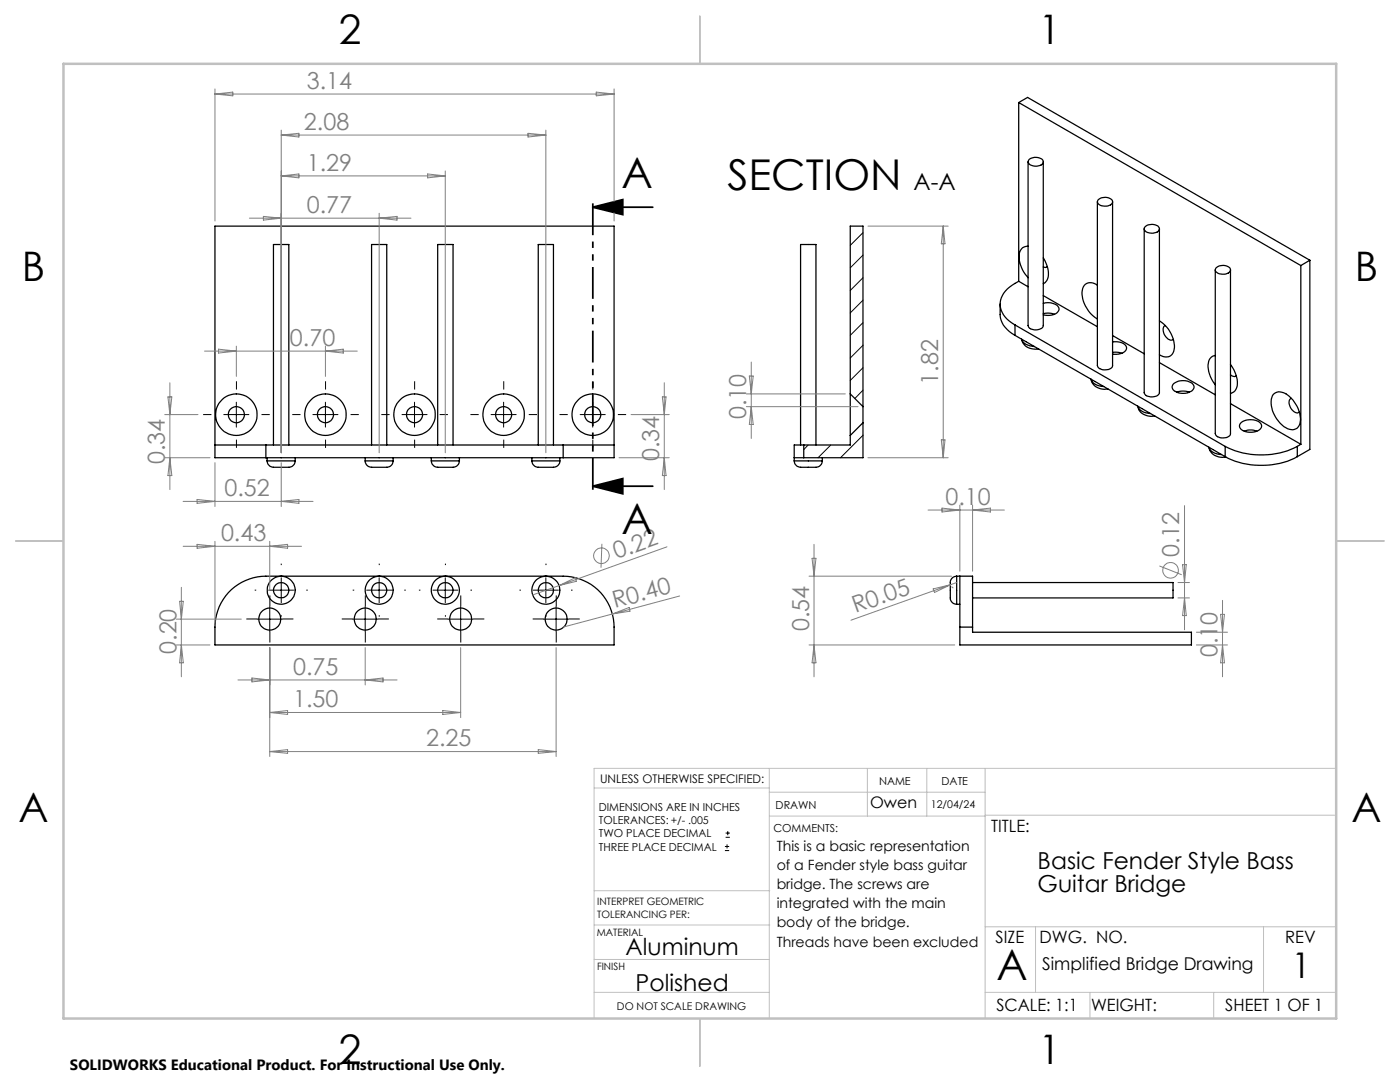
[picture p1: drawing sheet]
<svg xmlns="http://www.w3.org/2000/svg" width="279mm" height="216mm" viewBox="0 0 279 216" stroke-linecap="round" stroke-linejoin="round" font-family="sans-serif">
<g fill="none" stroke="#000" stroke-width=".25">
<path d="M203.3 20.5l56.3 32.5M203.3 20.5l1.8-1.1 56.3 32.5M203.3 20.5v35.6M205.2 32.3v32.6a1.7 1.7 0 0 0 2.4 .7l.5-.3 .1-.3v-32.7M205.4 31.8a2.09 2.09 0 0 1 2.8 .3 1.04 1.04 0 0 1-1.3 1.1 1.38 1.38 0 0 1-1.7-1.1zM219.1 39.9a2 2 0 0 1 2.9 .1 1.13 1.13 0 0 1-1.5 1.1 1.14 1.14 0 0 1-1.5-1zM203.3 56.1a5.7 5.7 0 0 0-3.7 4.4 4.9 4.9 0 0 0 3 4.3M203.3 56.1l1.9 1.1M205.2 49.1a1.85 1.85 0 0 0-1.8 2.4 6.9 6.9 0 0 0 1.8 3.9M208.2 51.5a5 5 0 0 1 .8 4.4l-.4 .5-.4 .2M208.2 59l10.8 6.2M209 53.2l-.3 .2-.5-.1"/>
<path d="M219 56.9a1.81 1.81 0 0 0-2-.4 1.81 1.81 0 0 0-1.1 1.8 6.6 6.6 0 0 0 3.1 5.3M219 40.3v32.6a1.83 1.83 0 0 0 2.9 .4l.1-.3v-32.7M228.4 45.6v32.7a1.7 1.7 0 0 0 2.4 .7l.6-.4v-.2v-32.8M228.5 45.3a2 2 0 0 1 2.9 .1 1.04 1.04 0 0 1-1.3 1.1 1.37 1.37 0 0 1-1.7-1zM242.5 53.8v32.7a1.83 1.83 0 0 0 2.9 .4l.2-.3v-32.8M242.8 53.4a2.03 2.03 0 0 1 2.7 .2 1.13 1.13 0 0 1-1.5 1.1 1.14 1.14 0 0 1-1.4-1zM259.6 53v35.7M261.4 51.9l-1.8 1.1M261.4 51.9v37.8l-2.5 1.4M169.7 78.6v8.3M169.7 78.6v-33.5h2.5v36M169.7 78.6l2.5 2.5"/>
<path d="M199.6 60.7v2.1a4.9 4.9 0 0 0 3 4.1M202.6 64.8l41.9 24.3M202.6 64.8v2.1M202.6 66.9l41.9 24.2M206.4 69.1a2.55 2.55 0 0 1-2.5-1.4 2.59 2.59 0 0 0 3.1 2l.3-.1M208.2 60.5a2.8 2.8 0 0 1 3.1 .8 1.36 1.36 0 0 1-1.6 1.6l-1.5-.1M208.2 62.6a3.6 3.6 0 0 1 2.2 .1M220.3 77.1a2.55 2.55 0 0 1-2.6-1.4 2.65 2.65 0 0 0 3.4 1.9M222 68.2a2.54 2.54 0 0 1 2.8 1.1 1.53 1.53 0 0 1-1.6 1.4h-1.2M222 70.3h1.2l.7 .2M222 67l6.4 3.6M231.4 64a6.1 6.1 0 0 1 2.8 6.1 1.73 1.73 0 0 1-2.8 .7"/>
<path d="M231.4 72.4l11.1 6.4M232.6 65a1.17 1.17 0 0 0-.3 1.7 1.4 1.4 0 0 0 1.9 1M234.1 76.7a2.93 2.93 0 0 1 4.1 .2 1.25 1.25 0 0 1-1.2 1.5 2.68 2.68 0 0 1-3-.9l-.1-.4zM234.8 78.2a3.8 3.8 0 0 1 2.6 0M242.5 70.9a1.74 1.74 0 0 0-1.4 1.9 6.3 6.3 0 0 0 1.4 4M245.6 72.7a5.2 5.2 0 0 1 1.1 5l-.4 .5-.7 .3M245.6 74.8l.8 .3 .3-.1M254.1 78.7a2.27 2.27 0 0 1 3.2 .4 6 6 0 0 1 2.1 5.5 1.74 1.74 0 0 1-2.8 .7 5.7 5.7 0 0 1-2.7-6.3zM257.7 79.5a1.21 1.21 0 0 0-.2 1.7 1.57 1.57 0 0 0 1.6 1.1l.2-.1M42.9 88.8h10.2M53.1 91.3h-10.2v-46.2h79.7v46.2h-10.2M53.1 88.8v2.5"/>
<path d="M53.1 88.8h59.3M53.1 91.3h59.3M53.3 92a1.57 1.57 0 0 0 2.1 1.2h1.7a1.43 1.43 0 0 0 1.8-1.2M53.3 92h5.6M53.3 91.3v.7M54.6 88.8v-40h3v40M58.9 91.3v.7M72.9 92a1.52 1.52 0 0 0 2 1.2h2a1.34 1.34 0 0 0 1.6-1.2M72.9 92h5.6M72.9 91.3v.7M74.2 88.8v-40h3v40M78.5 91.3v.7"/>
<path d="M86.1 92a1.54 1.54 0 0 0 2 1.2h1.8a1.46 1.46 0 0 0 1.8-1.2M86.1 92h5.6M86.1 91.3v.7M87.3 88.8v-40h3.1v40M91.7 91.3v.7M106.2 92a1.54 1.54 0 0 0 2 1.2h2a1.34 1.34 0 0 0 1.5-1.2M106.2 92h5.5M106.2 91.3v.7M107.4 88.8v-40h3.1v40M111.7 91.3v.7M112.4 88.8h10.2M112.4 88.8v2.5"/>
<path d="M158.5 92a1.69 1.69 0 0 0 2.2 1.2h1.9a1.33 1.33 0 0 0 1.5-1.2M158.5 91.3h1.9M158.5 92h5.6M159.8 88.8v-40h3v40M160.4 88.8h-1.9v3.2M160.4 88.8v2.5M164.1 91.3v.7M169.7 86.9v1.9h-9.3M172.2 81.1v3.2M172.2 84.3v7h-11.8M172.2 84.3l-2.5 2.6M229.6 82.5a2.55 2.55 0 0 1-2.5-1.4 2.65 2.65 0 0 0 3.4 1.9"/>
<path d="M243.8 90.7a2.55 2.55 0 0 1-2.5-1.4 2.65 2.65 0 0 0 3.4 1.9M244.5 91.1a15.8 15.8 0 0 0 14.4 0M244.5 89.1a16.1 16.1 0 0 0 14.4 0M244.5 89.1v2M245.6 80.5l14 8.2M247.6 84.5a3 3 0 0 1 4.1 .2 1.22 1.22 0 0 1-1.2 1.4 2.63 2.63 0 0 1-3.1-1zM248.3 86l1.1-.2 1.4 .2M258.9 89.1v2M259.6 88.7l-.7 .4M46.2 117.7a10.5 10.5 0 0 1 6.9-2.7h59.3a10.2 10.2 0 0 1 10.2 10.1v3.6h-79.7a18.9 18.9 0 0 1 .3-6 10.2 10.2 0 0 1 3-5zM190.9 115a1.45 1.45 0 0 0-1.2 1.9v2.2a1.28 1.28 0 0 0 1.2 1.5M190.9 115h3.2v10.1"/>
<path d="M190.9 115v5.6M191.6 115v10.1M194.1 116.2h40v3.1h-40M190.9 120.6h.7M191.6 125.1v3.6h46.2v-2.5h-43.7v-1.1M191.6 125.1h2.5"/>
<circle cx="47.2" cy="82.7" r="4.1"/>
<circle cx="47.2" cy="82.7" r="1.6"/>
<circle cx="64.9" cy="82.7" r="4.1"/>
<circle cx="64.9" cy="82.7" r="1.6"/>
<circle cx="82.7" cy="82.7" r="4.1"/>
<circle cx="82.7" cy="82.7" r="1.6"/>
<circle cx="100.5" cy="82.7" r="4.1"/>
<circle cx="100.5" cy="82.7" r="1.6"/>
<circle cx="118.3" cy="82.7" r="4.1"/>
<circle cx="118.3" cy="82.7" r="1.6"/>
<circle cx="56.1" cy="117.8" r="1.53"/>
<circle cx="56.1" cy="117.8" r="2.8"/>
<circle cx="75.7" cy="117.8" r="1.53"/>
<circle cx="75.7" cy="117.8" r="2.79"/>
<circle cx="88.9" cy="117.8" r="2.8"/>
<circle cx="88.9" cy="117.8" r="1.53"/>
<circle cx="108.9" cy="117.8" r="2.79"/>
<circle cx="108.9" cy="117.8" r="1.52"/>
<circle cx="53.8" cy="123.5" r="2.19"/>
<circle cx="72.9" cy="123.5" r="2.19"/>
<circle cx="91.9" cy="123.5" r="2.19"/>
<circle cx="111" cy="123.5" r="2.19"/>
</g>
<g fill="none" stroke="#000" stroke-width=".2">
<path d="M172.2 46.4l-2.5 2.6M172.2 50.9l-2.5 2.5M172.2 55.4l-2.5 2.6M172.2 59.9l-2.5 2.5M172.2 64.4l-2.5 2.5M172.2 68.9l-2.5 2.5M172.2 73.4l-2.5 2.5M172.2 77.9l-1.6 1.6M44.7 82.7h5M47.2 80.3v4.9M62.4 82.7h5.1M64.9 80.3v4.9"/>
<path d="M80.2 82.7h5M82.7 80.3v4.9M98 82.7h5M100.5 80.3v4.9M115.8 82.7h5M118.3 80.3v4.9M161.3 88.8l-.9 .9M165.8 88.8l-2.5 2.5M172.2 86.9l-4.5 4.4M53.6 117.8h5M56.1 115.3v5M73.2 117.8h5"/>
<path d="M75.7 115.3v5M86.4 117.8h5M88.9 115.3v5M106.4 117.8h5M108.9 115.3v5M51.3 123.5h5M53.8 121v5M70.4 123.5h5M72.9 121v5M89.4 123.5h5M91.9 121v5M108.5 123.5h5"/>
<path d="M111 121v5M144.7 169.7h.8M144.7 168.9h.8M144.8 167.1h.9M144.8 166.2h.9M145.1 168.5v.8M145.2 165.8v.9"/>
</g>
<g fill="none" stroke="#808080" stroke-width=".2">
<path d="M42.9 17.7v26.4M42.9 18.8h79.7M42.9 18.8l3.6-.4v.7zM119 18.4l3.6 .4-3.6 .3zM122.6 17.7v26.4M56.1 26v64.3M56.1 27l3.6-.4v.7zM56.1 35.1l3.6-.4v.8zM56.1 35.1h32.8M56.1 27h52.8M85.3 34.7l3.6 .4-3.6 .4zM88.9 34.1v56.2"/>
<path d="M105.4 26.6l3.5 .4-3.5 .3zM108.9 26v64.3M49.8 43.5h32.2M52.6 43.2l3.5 .3-3.5 .4zM75.7 42.5v47.8M75.7 43.5l3.5-.3v.7zM173.2 45.1h16M188.2 45.1v46.2M188.2 45.1l.4 3.5h-.7zM33.5 79.2h.8l-.4 3.5zM33.9 76.4v21.3M40.8 70.1h30.5"/>
<path d="M43.6 69.7l3.6 .4-3.6 .3zM47.2 69.1v6M64.9 69.1v6M64.9 70.1l3.6-.4v.7zM132.2 79.2h.7l-.3 3.5zM132.6 76.4v21.3M148.9 78.6h19.8M149.5 75h.8l-.4 3.6zM149.9 72.2v15.3M32.9 82.7h6.6M32.9 91.3h9M33.9 91.3l.4 3.6h-.8z"/>
<path d="M39.3 99.7l3.6 .3-3.6 .4zM42.9 92.3v8.8M56.1 92.3v8.8M123.5 91.3h10.1M125.9 82.7h7.7M132.6 91.3l.3 3.6h-.7zM148.9 81.1h22.3M149.9 81.1l.4 3.6h-.8zM173.2 91.3h16M187.9 87.8h.7l-.4 3.5zM35.8 120h.8l-.4 3.5zM36.2 117.2v17.8"/>
<path d="M36.5 109h23.7M36.5 100h26M39.3 108.6l3.6 .4-3.6 .4zM42.9 108v16.1M53.8 108v9.8M53.8 109l3.6-.4v.8zM56.1 100l3.6-.3v.7zM111.6 116.8l-5.3 1.9M111.6 116.8l3.2-1.5 .2 .7zM120.1 108.5l-.2 4.8M133.1 109.1l-21.5 7.7M135.6 118.9l-13.4 3.6"/>
<path d="M161.5 115h28.4M162.1 111.4h.7l-.3 3.6zM162.5 108.6v26.4M185.2 101.8h15.2M186.2 117.5l3.5-.8-3.2 1.5zM188 101.4l3.6 .4-3.6 .4zM189.7 116.7l-19.9 7.1M189.9 117.1l.4 .2M190.9 116.2l-1.2 .5M191.6 100.8v13.2M194.1 100.8v13.2M194.1 101.8l3.6-.4v.8z"/>
<path d="M231.4 112.9l4.4 1.8M235.1 116.2h2.3M235.1 119.3h2.3M236 112.7h.7l-.3 3.5zM236.4 100.9v24.8M236.4 119.3l.3 3.5h-.7zM244 119.8v15.2M35.2 123.5h13M35.2 128.7h6.7M36.2 128.7l.4 3.6h-.8zM47.5 135.7h31.7M50.3 135.3l3.5 .4-3.5 .4z"/>
<path d="M53.8 129.2v21.8M72.9 129.2v7.5M72.9 135.7l3.5-.4v.8zM91.9 129.2v14M111 129.2v21.8M122.2 122.5l-9.8 2.6M122.2 122.5l3.4-1.3 .1 .8zM161.5 128.7h29M162.5 128.7l.3 3.6h-.7zM238.8 128.7h6.2M238.8 126.2h6.2M243.6 122.6h.8l-.4 3.6z"/>
<path d="M244 128.7l.4 3.6h-.8zM53.8 142.2l3.6-.4v.8zM53.8 150l3.6-.4v.7zM53.8 150h57.2M53.8 142.2h38.1M88.4 141.8l3.5 .4-3.5 .4zM107.4 149.6l3.6 .4-3.6 .3z"/>
<circle cx="120" cy="110.9" r="1.55"/>
<circle cx="233.6" cy="113.8" r="1.55"/>
</g>
<path d="M118.3 41.3l6-1.5v3zM118.3 41.3h12M118.3 97l6-1.5v3zM118.3 97h12" fill="none" stroke="#000" stroke-width=".35"/>
<g fill="none" stroke="#000" stroke-width=".2" stroke-dasharray="15.2 1.3 1.3 1.3" stroke-linecap="butt">
<path d="M47.2 77.7v-1.6M65 77.7v-1.6M82.7 77.7v-1.6M100.5 77.7v-1.6M118.3 77.7v-1.6M42.2 82.7h-1.7M47.2 87.7v1.7M52.2 82.7h1.6M60 82.7h-1.7M65 87.7v1.7M70 82.7h1.6M77.7 82.7h-1.6"/>
<path d="M82.7 87.7v1.7M87.7 82.7h1.7M95.5 82.7h-1.6M100.5 87.7v1.7M105.5 82.7h1.7M113.3 82.7h-1.6M118.3 87.7v1.7M123.3 82.7h1.7M51.1 117.8h-.3M56.1 112.8v-.3M61.1 117.8h.3M70.7 117.8h-.3"/>
<path d="M75.7 112.8v-.3M80.7 117.8h.3M83.9 117.8h-.3M88.9 112.8v-.3M93.9 117.8h.3M104 117.8h-.3M109 112.8v-.3M114 117.8h.3M51.4 123.5h-2.2M53.9 121v-2.2M53.9 126v2.2M56.1 122.8v.3"/>
<path d="M56.4 123.5h2.2M70.4 123.5h-2.2M72.9 121v-2.2M72.9 126v2.2M75.4 123.5h2.2M75.7 122.8v.3M88.9 122.8v.3M89.5 123.5h-2.2M92 121v-2.2M92 126v2.2M94.5 123.5h2.2M108.5 123.5h-2.2"/>
<path d="M109 122.8v.3M111 121v-2.2M111 126v2.2M113.5 123.5h2.2"/>
</g>
<path d="M118.3 39.3v59.7" fill="none" stroke="#000" stroke-width=".35" stroke-dasharray="6.3 1.3 1.3 1.3 1.3 1.3" stroke-dashoffset="-1.3" stroke-linecap="butt"/>
<g fill="none" stroke="#c0c0c0" stroke-width=".2">
<path d="M118.6 157.2h34.9M153.5 153.3v49.9M153.5 158.1h43.1M173.1 153.3v9.5M185 153.3v9.5M196.6 153.3v49.9M266.7 153.3h-148.1v49.9M118.6 177.7h35M153.5 162.8h43.1M196.6 162.7h70.1M118.6 198h34.9M118.6 191.5h34.9"/>
<path d="M118.6 184.6h35M196.6 198h70.1M196.6 184.9h70.1M206.7 184.9v13.1M217.5 198v5.2M242.2 198v5.2M252.2 184.9v13.1"/>
</g>
<path d="M139.7 3.2v9.5M3.1 107.9h9.6M266.7 107.9h9.5M139.7 203.2v9.6" fill="none" stroke="#c0c0c0" stroke-width=".25"/>
<path d="M12.7 12.7h254v190.5h-254z" fill="none" stroke="#c0c0c0" stroke-width=".5"/>
<path d="M118.3 41.3l6-1.5v3zM118.3 97l6-1.5v3z" fill="#000"/>
<g font-size="8.5">
<text x="124.1" y="37.5">A</text>
<text x="145.2" y="37.9">SECTION</text>
<text x="124.1" y="106.6">A</text>
<text x="198.9" y="195.5">A</text>
</g>
<g font-size="8.1">
<text x="67.6" y="8.9">2</text>
<text x="207.3" y="8.9">1</text>
<text x="4.4" y="56.1">B</text>
<text x="270.4" y="56.1">B</text>
<text x="3.7" y="164.1">A</text>
<text x="269.7" y="164.1">A</text>
<text x="67.6" y="212.4">2</text>
<text x="207.3" y="212.4">1</text>
</g>
<text font-size="7.1" x="257.8" y="195.1">1</text>
<g font-size="4.7" fill="#808080">
<text x="61.2" y="17.7">3.14</text>
<text x="60.7" y="25.9">2.08</text>
<text x="61.2" y="34.1">1.29</text>
<text x="61.2" y="42.5">0.77</text>
<text x="57.9" y="69">0.70</text>
<text x="187.2" y="76.8" transform="rotate(-90 187.2 76.8)">1.82</text>
<text x="148.9" y="83.6" transform="rotate(-90 148.9 83.6)">0.10</text>
<text x="32.9" y="92.6" transform="rotate(-90 32.9 92.6)">0.34</text>
<text x="131.6" y="92.1" transform="rotate(-90 131.6 92.1)">0.34</text>
<text x="44.8" y="99">0.52</text>
<text x="188.7" y="100.7">0.10</text>
<text x="44.1" y="108">0.43</text>
<text x="123" y="111.6" transform="rotate(-20 123 111.6)">0.22</text>
<text x="235.3" y="111.2" transform="rotate(-90 235.3 111.2)">0.12</text>
<text x="122.7" y="121.4" transform="rotate(-15 122.7 121.4)">R0.40</text>
<text x="161.5" y="125.9" transform="rotate(-90 161.5 125.9)">0.54</text>
<text x="170.7" y="122.4" transform="rotate(-20 170.7 122.4)">R0.05</text>
<text x="35.2" y="130.5" transform="rotate(-90 35.2 130.5)">0.20</text>
<text x="243" y="131.2" transform="rotate(-90 243 131.2)">0.10</text>
<text x="58.5" y="134.6">0.75</text>
<text x="58.5" y="141.1">1.50</text>
<text x="85.1" y="148.9">2.25</text>
</g>
<g font-size="4.7">
<text x="182.3" y="37.9">A-A</text>
<text x="207.1" y="173.4">Basic Fender Style Bass</text>
<text x="207.1" y="178">Guitar Bridge</text>
<text x="124.8" y="190.6">Aluminum</text>
<text x="126.9" y="197.6">Polished</text>
</g>
<text font-size="3.5" x="208" y="193.5">Simplified Bridge Drawing</text>
<g font-size="3.4">
<text x="197.8" y="166">TITLE:</text>
<text x="198.7" y="188.1">SIZE</text>
<text x="207.5" y="188.1">DWG. NO.</text>
<text x="256.5" y="188.2">REV</text>
<text x="198.8" y="201.7">SCALE: 1:1</text>
<text x="217.7" y="201.8">WEIGHT:</text>
<text x="244.5" y="201.7">SHEET 1 OF 1</text>
</g>
<text font-size="3.2" x="173.7" y="161.3">Owen</text>
<text font-size="3" x="14" y="213.5">SOLIDWORKS Educational Product. For Instructional Use Only.</text>
<g font-size="2.8">
<text x="155" y="169.8">This is a basic representation</text>
<text x="155" y="173.6">of a Fender style bass guitar</text>
<text x="155" y="177.4">bridge. The screws are</text>
<text x="155" y="181.2">integrated with the main</text>
<text x="155" y="185">body of the bridge.</text>
<text x="155" y="188.9">Threads have been excluded</text>
</g>
<text font-size="2.4" x="119.8" y="156.2">UNLESS OTHERWISE SPECIFIED:</text>
<g font-size="2.2">
<text x="119.5" y="161.8">DIMENSIONS ARE IN INCHES</text>
<text x="154.8" y="161.4">DRAWN</text>
<text x="175.4" y="156.6">NAME</text>
<text x="187.9" y="156.7">DATE</text>
<text x="119.5" y="164.4">TOLERANCES: +/- .005</text>
<text x="119.5" y="167.1">TWO PLACE DECIMAL</text>
<text x="154.4" y="166.1">COMMENTS:</text>
<text x="119.5" y="169.7">THREE PLACE DECIMAL</text>
</g>
<g font-size="2.1">
<text x="185.8" y="161.3">12/04/24</text>
<text x="123.1" y="201.6">DO NOT SCALE DRAWING</text>
</g>
<g font-size="2">
<text x="119.2" y="180.6">INTERPRET GEOMETRIC</text>
<text x="119.2" y="183.1">TOLERANCING PER:</text>
<text x="119.1" y="186.7">MATERIAL</text>
<text x="119.1" y="193.5">FINISH</text>
</g>
</svg>
